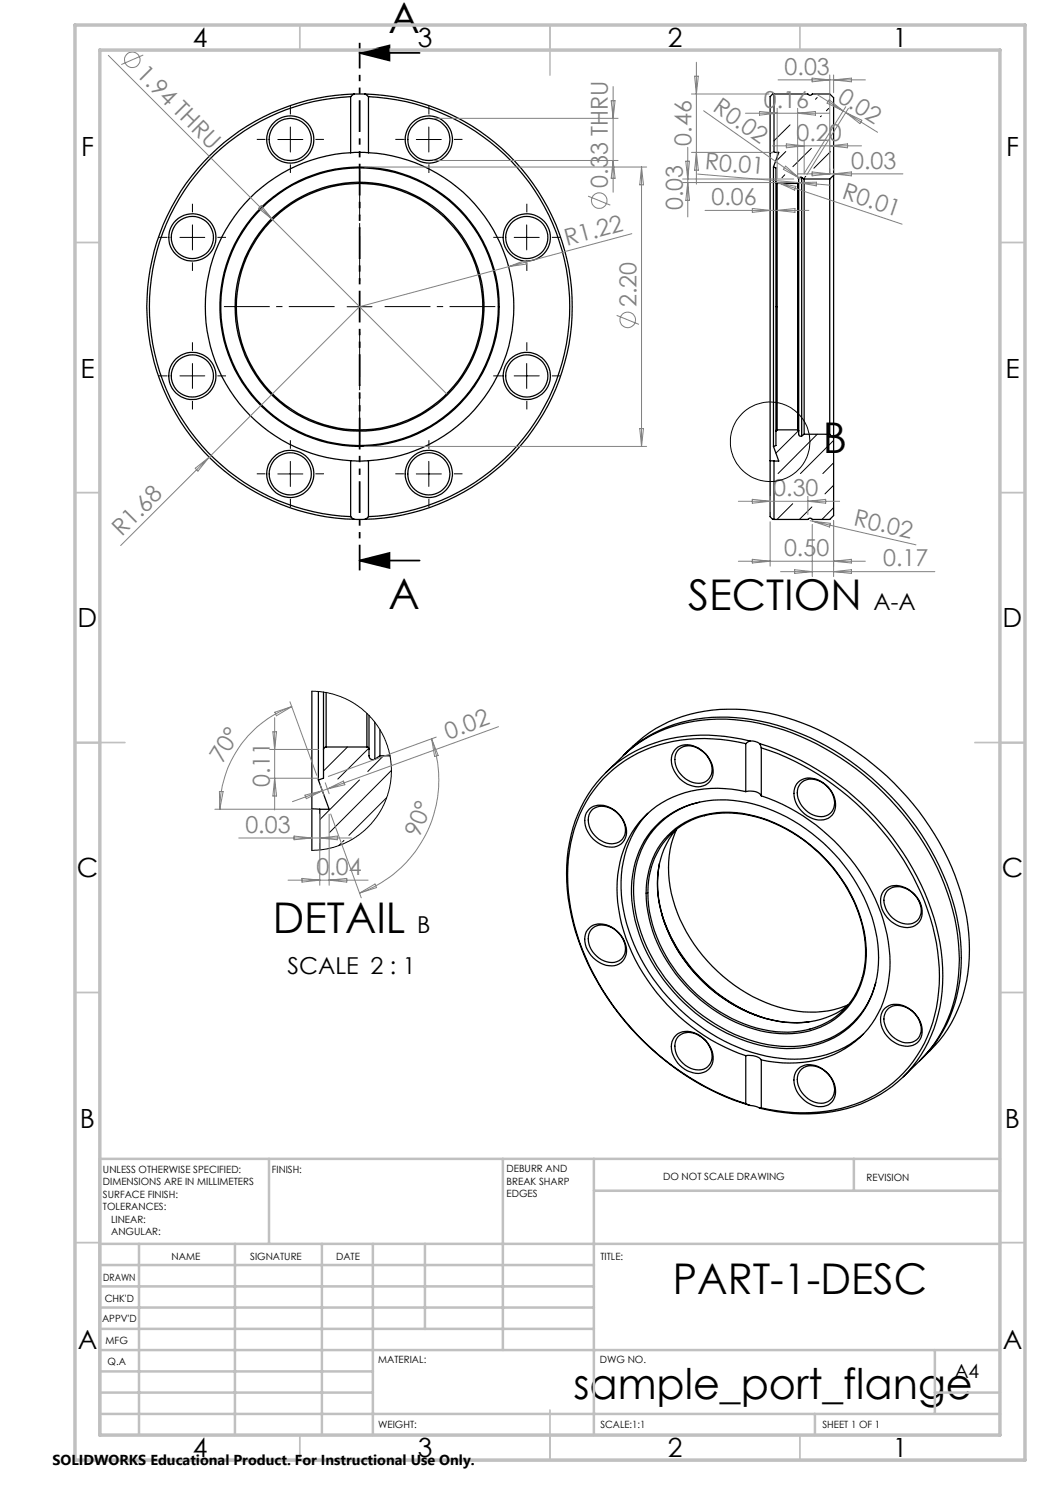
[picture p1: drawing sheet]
<svg xmlns="http://www.w3.org/2000/svg" width="210mm" height="297mm" viewBox="0 0 210 297" stroke-linecap="round" stroke-linejoin="round" font-family="sans-serif">
<g fill="none" stroke="#000" stroke-width=".25">
<path d="M70.1 19.3a42 42 0 0 0-40.2 42 42 42 0 0 0 40.2 42M70.1 19.3v11.2M70.8 18.8l-.7 .5M70.8 18.8h2.2M70.8 18.8a42.5 42.5 0 0 0-41.4 42.5 42.5 42.5 0 0 0 41.4 42.6M73 18.8l.7 .5M73 18.8a42.5 42.5 0 0 1 41.4 42.5 42.5 42.5 0 0 1-41.4 42.6M73.7 19.3a42 42 0 0 1 40.2 42 42 42 0 0 1-40.2 42M73.7 19.3v11.2M154.8 18.8h6.8a.52 .52 0 0 0 .9 0h3.4l.8 .7v15.6M154.8 18.8h-.3l-.5 .5v11.2M154.8 18.8v11.7"/>
<path d="M70.1 30.5a30.8 30.8 0 0 0-29 30.8 30.8 30.8 0 0 0 29 30.8M70.1 30.5h3.6M73.7 30.5a30.8 30.8 0 0 1 29.1 30.8 30.8 30.8 0 0 1-29.1 30.8M154 30.5v61.6M154.7 33.4v55.9M154.7 33.4l.5 .2v2.8M154.8 30.5h-.8M154.8 30.5h1l-1.1 2.9M155.2 36.4l.2 .3M155.2 36.4v49.8M155.4 36.7v49.3M155.4 36.7h4.1"/>
<path d="M159.5 36.7v49.3M159.7 36.5l-.2 .2M159.7 36.5v49.7M160.3 35.5a.41 .41 0 0 0-.6 .3v.7M160.3 35.5v51.7M160.3 35.5l.5 .3M160.8 35.8v51.1M160.8 35.8h5.1M165.9 35.8v51.1M166.7 35.1v52.5M166.7 35.1l-.8 .7M70.1 92.1h3.6"/>
<path d="M70.1 92.1v11.2M73.7 92.1v11.2M154 92.1l.8 .1M154 92.1v11.2a.75 .75 0 0 0 .8 .6M154.7 89.3l1.1 2.9h-1M154.8 92.2v11.7M155.2 86.2v2.9l-.5 .2M155.4 86l-.2 .2M155.4 86h4.1M159.5 86l.2 .2M159.7 86.2v.7a.41 .41 0 0 0 .6 .3M160.8 86.9l-.5 .3"/>
<path d="M160.8 86.9h5.1M165.9 86.9l.8 .7M166.7 87.6v15.5l-.8 .8h-3.4a.52 .52 0 0 0-.9 0h-6.8M70.1 103.3l.7 .6M70.8 103.9h2.2M73.7 103.3l-.7 .6M62.4 138.3v23.4M63.7 138.3v17.7M64.7 138.4v11.5M65.2 138.5v10.9M63.7 156l2.1 5.9h-1.8M64.7 149.9v5.7l-1 .4"/>
<path d="M65.2 149.4a.49 .49 0 0 0-.5 .5M65.2 149.4h8.2M73.4 149.4l.3 .1 .1 .3M73.4 142.7v6.7M73.8 149.8v1.4a.78 .78 0 0 0 1.2 .6M73.8 143.1v6.7M75 144.5v7.3M76 145.9v5.3M76 151.2l-1 .6M76 151.2h2M121.2 154.5l3.3-3.2a27.7 27.7 0 0 1 20.7-7.5 46.3 46.3 0 0 1 25.9 9.9 52.7 52.7 0 0 1 20.2 31.6 31.5 31.5 0 0 1-3.8 22.5 35 35 0 0 1-6.8 7.6M124.7 151.1a27.8 27.8 0 0 1 22.5-7.6 47.9 47.9 0 0 1 28.6 13.4 51.2 51.2 0 0 1 16.1 29.7 29.8 29.8 0 0 1-5.7 23.1l-2.1 2.2"/>
<path d="M124.9 150.8a27.6 27.6 0 0 1 22.3-9 47.1 47.1 0 0 1 28.8 12.3 51.1 51.1 0 0 1 17.6 30.9 30 30 0 0 1-5.7 23.1l-3.5 3.6M135.2 149.8a3.9 3.9 0 0 1 5 .2 4.8 4.8 0 0 1 2 6 3.5 3.5 0 0 1-4.7 .8 5.5 5.5 0 0 1-3.1-5.8zM135.5 150.1a3.4 3.4 0 0 1 4.7 0 4.4 4.4 0 0 1 1.9 5.2 3.1 3.1 0 0 1-4.4 .8 4.5 4.5 0 0 1-2.4-5.6zM149.2 158.3a22.1 22.1 0 0 0-18.8 3.7 19.7 19.7 0 0 0-7 15.7 35.1 35.1 0 0 0 10.1 23.3 38.7 38.7 0 0 0 15.7 10.1M149.2 158.3a2.79 2.79 0 0 1 3.1 .9M149.2 148.7a30.9 30.9 0 0 0-24.1 3.4 25.9 25.9 0 0 0-11.4 19.7 43.3 43.3 0 0 0 8 27.9 53.3 53.3 0 0 0 27.5 21M149.2 148.7v9.6M150 148.2a2.97 2.97 0 0 1 1.9 .5M150 148.2a31.9 31.9 0 0 0-24.2 2.8 26 26 0 0 0-12.3 20.5 43.7 43.7 0 0 0 7.7 27.7 53.5 53.5 0 0 0 28.8 21.9M150 148.2l-.8 .5M151.9 148.7l.4 .9M151.9 148.7a53.7 53.7 0 0 1 35.4 36.5 32.9 32.9 0 0 1-2.3 24.5 25.9 25.9 0 0 1-21.7 13 35.8 35.8 0 0 1-11.4-1.1"/>
<path d="M152.3 149.6a53.2 53.2 0 0 1 34.2 35.7 33.3 33.3 0 0 1-1.6 23.3 25.7 25.7 0 0 1-22.8 13.9 37.4 37.4 0 0 1-9.8-.9M152.3 159.2a38.8 38.8 0 0 1 25.1 27.7 22.8 22.8 0 0 1-3 17.8 19.4 19.4 0 0 1-16.5 7.9l-2.8-.2-2.8-.4M152.3 149.6v9.6M159.7 156.4a4.1 4.1 0 0 1 5.5 .6 4.5 4.5 0 0 1 1.2 6.1 3.9 3.9 0 0 1-4.9 .1 5.1 5.1 0 0 1-2.4-6zM160.1 156.8a3.4 3.4 0 0 1 4.6-.1 4.3 4.3 0 0 1 1.6 5.7 3.4 3.4 0 0 1-4.7 .1 4.5 4.5 0 0 1-1.8-5.3zM62.4 161.7l1.6 .2M62.4 161.7v8.4M64 161.9v8.1M117.9 161.8a4.1 4.1 0 0 1 5.5 .6 5 5 0 0 1 1.7 5.2 3.2 3.2 0 0 1-4.4 1.6 5.6 5.6 0 0 1-3.6-6.1zM118.5 161.9a3.9 3.9 0 0 1 5.3 1 3.8 3.8 0 0 1 .7 4.9 3.4 3.4 0 0 1-4.7 .1 4.3 4.3 0 0 1-1.6-5.7zM129.5 162.7a21.6 21.6 0 0 0-4.8 19.2 38.5 38.5 0 0 0 28.6 29.3 22.4 22.4 0 0 0 17.6-3l1.7-1.4M131 165.3a18.4 18.4 0 0 1 15.6-5.2 33.7 33.7 0 0 1 23.2 14.2 28.7 28.7 0 0 1 5.6 21.1 16.9 16.9 0 0 1-16.8 14.3 30.4 30.4 0 0 1-20.7-8.1 32.7 32.7 0 0 1-11.6-22.8 18.7 18.7 0 0 1 4.7-13.5z"/>
<path d="M131.9 172.8a24.2 24.2 0 0 0 3.9 17.6 30.6 30.6 0 0 0 19.9 13.9l3.5 .2 2.6-.1M133.5 167.1a16.9 16.9 0 0 1 16.1-4.2 31 31 0 0 1 23.4 24.6 17 17 0 0 1-5.2 15.7 17.8 17.8 0 0 1-15.6 3 31 31 0 0 1-22.6-23.8 17.3 17.3 0 0 1 3.9-15.3zM135.1 166a17.6 17.6 0 0 0-3 15.7 30.7 30.7 0 0 0 23.7 22.6 17.3 17.3 0 0 0 13.7-3.1M135.3 165.8a21.4 21.4 0 0 0 .2 16.8 32.1 32.1 0 0 0 22.7 19.4 19.4 19.4 0 0 0 11.4-1M139.9 160.4a16.7 16.7 0 0 0-13.1 15.6 29.8 29.8 0 0 0 7.2 20.8 32.8 32.8 0 0 0 22.2 12.5 18 18 0 0 0 16-6.6 17.5 17.5 0 0 0 3-6.2M140.9 163.2a22.9 22.9 0 0 1 17.5 3.3 30.3 30.3 0 0 1 14.6 22.1l.1 3.4-.7 3.5M140.9 163.1a15.1 15.1 0 0 0-11.3 15.5 28.5 28.5 0 0 0 9.8 20.3 26.8 26.8 0 0 0 19.4 7.5 14.8 14.8 0 0 0 13.7-10.9M177 177.9a3.9 3.9 0 0 1 5 .2 4.9 4.9 0 0 1 2 6 3.5 3.5 0 0 1-4.7 .9 5.2 5.2 0 0 1-2.9-6.3zM177.4 178.3a3.5 3.5 0 0 1 4.7-.1 4.5 4.5 0 0 1 1.8 5.3 3.1 3.1 0 0 1-4.4 .8 4.7 4.7 0 0 1-2.5-5.2zM117.9 185.6a4 4 0 0 1 5.5 .6 4.9 4.9 0 0 1 1.7 5.2 3.2 3.2 0 0 1-4.4 1.5 5.5 5.5 0 0 1-3.6-6.1l.2-.5zM118.5 185.6a3.9 3.9 0 0 1 5.3 1.1 3.8 3.8 0 0 1 .7 4.9 3.4 3.4 0 0 1-4.7 0 4.3 4.3 0 0 1-1.6-5.7zM132.3 182.7a32.4 32.4 0 0 0 20.1 20.8"/>
<path d="M135.2 207.1a3.9 3.9 0 0 1 5 .2 4.8 4.8 0 0 1 2 6 3.5 3.5 0 0 1-4.7 .9 5.5 5.5 0 0 1-3.1-5.9zM135.9 207.1a3.7 3.7 0 0 1 4.8 .6 4 4 0 0 1 1.1 5.3 3.4 3.4 0 0 1-4.7 .1 4.3 4.3 0 0 1-1.6-5.7zM149.2 211.1a3.4 3.4 0 0 1 3.1 .9M149.2 211.1v9.6M152.3 212v9.6M159.7 213.7a4.1 4.1 0 0 1 5.5 .6 4.5 4.5 0 0 1 1.2 6.1 3.9 3.9 0 0 1-4.9 .1 5.1 5.1 0 0 1-2.4-6zM160.1 214.1a3.4 3.4 0 0 1 4.6-.1 4.3 4.3 0 0 1 1.6 5.7 3.4 3.4 0 0 1-4.7 .1 4.5 4.5 0 0 1-1.8-5.3zM177 201.6a4.1 4.1 0 0 1 5 .3 4.9 4.9 0 0 1 2 6 3.5 3.5 0 0 1-4.7 .8 5.2 5.2 0 0 1-2.9-6.3zM177.7 201.7a4 4 0 0 1 5.3 1 3.7 3.7 0 0 1 .3 5.3 3.7 3.7 0 0 1-4.8-.7 4.3 4.3 0 0 1-1.4-4.9zM149.2 220.7l.8 .4M150 221.1l1.1 .2 .8 .3M152.3 221.6h-.4"/>
<circle cx="58.1" cy="27.9" r="4.2"/>
<circle cx="58.1" cy="27.9" r="4.7"/>
<circle cx="85.8" cy="27.9" r="4.7"/>
<circle cx="85.8" cy="27.9" r="4.2"/>
<circle cx="38.5" cy="47.5" r="4.2"/>
<circle cx="38.5" cy="47.5" r="4.7"/>
<circle cx="105.3" cy="47.5" r="4.7"/>
<circle cx="105.4" cy="47.5" r="4.2"/>
<circle cx="38.5" cy="75.2" r="4.2"/>
<circle cx="38.5" cy="75.2" r="4.7"/>
<circle cx="71.9" cy="61.3" r="27.8"/>
<circle cx="71.9" cy="61.3" r="27.9"/>
<circle cx="71.9" cy="61.3" r="24.9"/>
<circle cx="71.9" cy="61.3" r="24.6"/>
<circle cx="105.3" cy="75.2" r="4.7"/>
<circle cx="105.4" cy="75.2" r="4.2"/>
<circle cx="58" cy="94.8" r="4.2"/>
<circle cx="58.1" cy="94.8" r="4.7"/>
<circle cx="85.8" cy="94.8" r="4.7"/>
<circle cx="85.8" cy="94.8" r="4.2"/>
</g>
<g fill="none" stroke="#000" stroke-width=".2">
<path d="M163.4 19.5l-.3 .4M55.6 27.9h5M58.1 25.4v5M83.3 27.9h5M85.8 25.4v5M155.3 36.7h.1M157 35l-.6 .6M157.2 30.3l-1.7 1.7M158 25l-3.2 3.1M161.1 35.3l-.2 .2M162.3 29.7l-3.7 3.6M164.3 23.2l-.2 .2"/>
<path d="M165.7 21.7l-.4 .5M166.1 30.3l-3.3 3.4M36 47.5h5M38.5 45v5M71.9 58.8v5M102.8 47.5h5M105.3 45v5M36 75.2h5M38.5 72.7v5M69.4 61.3h5M102.8 75.2h5M105.3 72.7v5"/>
<path d="M55.6 94.8h5M58.1 92.3v5M83.3 94.8h5M85.8 92.3v5M155.3 86l-.1 .1M159.7 86.1l-4.5 4.5M163.4 86.9l-7.8 7.8M166.7 88.1l-6.6 6.6M166.7 92.6l-2.1 2.1M166.7 97l-1.7 1.8M158.5 100.7l-3.1 3.2M162.4 101.4l-2.5 2.5"/>
<path d="M166.7 101.5l-2.3 2.4M62.4 138.3l3.2 .3 2.6 .7 2.4 1.2 2.6 2 1.8 2 1.8 2.9 1 2.8 .5 3.3-.2 3.3-.9 3.1-1.5 2.9-1.9 2.5-2.5 2.1-2.6 1.4-3.3 1-3 .3M64.9 149.5l-.1 .1M69.5 149.4l-4.8 4.8M71.9 156l-7.9 7.9M73.8 149.6l-6.2 6.2M76.7 151.2l-3.1 3.1M77.3 159.5l-7.5 7.6M78.3 154.1l-12.4 12.4M68.2 168.7l-.5 .4M68.8 168.1l-.3 .3"/>
<circle cx="154" cy="88.4" r="8"/>
</g>
<g fill="none" stroke="#808080" stroke-width=".2">
<path d="M21.7 11.1l32.8 32.8M28.6 11l-4.3 1.9M122.6 17.3v21.1M138.3 18.8h15.5M138.9 15.2h.8l-.4 3.6zM139.3 12.4v24.4M155.6 16h17.5M162.4 15.6l3.5 .4-3.5 .4zM163.3 18.8l5.3 3.4M165.8 20l2.8 2.2-3.2-1.6zM165.9 15v19.8M166.7 15v3.6"/>
<path d="M166.7 16l3.6-.4v.8zM72.9 33.4h56.4M86.7 23.7h36.9M86.7 32.1h36.9M117.6 39.2l4.5 1.8M122.2 20.1h.8l-.4 3.6zM122.6 32.1l.4 3.6h-.8zM128.3 33.4v55.9M128.3 33.4l.4 3.6h-.7zM136.5 36.5h22.2M136.5 35.8h22.2M137.2 32.2h.7l-.4 3.6z"/>
<path d="M137.5 29.5v13.9M137.5 36.5l.4 3.6h-.7zM138.3 30.5h16.5M139.3 30.5l.4 3.5h-.8zM139.5 34.8l26.6 2.2M140.7 22.2l19.1 13.4M149.1 22.6h16.8M151.9 22.3l3.5 .3-3.5 .4zM154.5 29.2h17.8M155.4 21.7v14M155.4 36.4l.3 .1M155.7 36.5l24.7 8.3"/>
<path d="M155.7 36.5l3.5 .8-.3 .7zM157.1 33.2l2.7 2.4-3.1-1.7zM157.3 28.8l3.5 .4-3.5 .4zM159.5 21.7v14M159.5 22.6l3.6-.3v.7zM159.6 34.8h21M159.7 36.5l3.6-.1v.8zM159.8 35.6l.3 .2M160.8 28.1v6.7M162.4 34.4l3.5 .4-3.5 .4zM165.9 29.2l3.6-.4v.8zM166.7 33.8v.2"/>
<path d="M166.7 34.8l3.6-.4v.8zM168.6 22.2l.6 .3M169.2 21.3l-8.3 13.3M169.2 22.5l6.3 4M169.2 22.5l3.2 1.6-.4 .6zM169.7 21.7l-8.3 13.3M51.7 41.7l.5-.6 2.3 2.8zM54.5 43.9l34.8 34.9M101.7 53.3l3.4-1.2 .2 .7zM126.4 46.7l-54.5 14.6-30.1 30.1M141 42.1h20.8M150.5 41.7l3.5 .4-3.5 .4z"/>
<path d="M155.4 42.1l3.6-.4v.8zM123.3 63.1l4.5 1.8M39.1 93.7l2.7-2.3-2.2 2.8zM41.8 91.4l-17.7 17.7M72.9 89.3h56.4M128 85.7h.7l-.4 3.6zM150.5 99.9l3.5 .4-3.5 .3zM154 99.3v3M161.6 99.3v3.6M147.7 100.3h20.2M147.7 112.3h25.4M150.5 111.9l3.5 .4-3.5 .3z"/>
<path d="M154 104.3v8.9M156.1 114.3h30.9M158.9 113.9l3.6 .4-3.6 .4zM161.6 100.3l3.5-.4v.7zM162 104.1l.5 .1M162.5 104.9v10.4M162.5 104.2l20.7 4.8M162.5 104.2l3.6 .5-.2 .7zM166.7 104.1v11.2M166.7 112.3l3.6-.4v.7zM166.7 114.3l3.6-.4v.8zM43.9 158.3h.7l-.6 3.6z"/>
<path d="M53.9 155.6h9.8M53.9 149.9h9.8M54.6 146.4h.7l-.4 3.5zM54.9 143.5v18.5M54.9 155.6l.4 3.6h-.7zM55 142.4l3.3-1.1-3 1.9zM58 140.4l5.4 14.7M58.3 141.3a21.9 21.9 0 0 0-14.3 20.6M61 159l3.5-.9-3.2 1.6zM64 156.9l.8 2.2M64.5 158.1l-6 2.2M65.1 156.6l.7 2.1"/>
<path d="M65.5 157.8l-1 .3M65.5 157.8l3.2-1.6 .3 .7zM86.3 147.8a24 24 0 0 1-14.4 30.8M86.3 147.8l1.3 3.3-.7 .2zM87.2 147.4l-21.5 7.9M99.7 145.3l-34.2 12.5M43 161.9h19.9M47.8 167.6h22.5M57.6 176h16M58.8 167.2l3.6 .4-3.6 .4zM60.4 175.7l3.6 .3-3.6 .4zM64 162.8v14.3"/>
<path d="M64 167.6l3.5-.4v.8zM65.8 162.8v14.3M65.8 176l3.6-.3v.7zM66.1 162.8l6.1 16.8M71.9 178.6l3.1-1.8 .3 .7z"/>
<circle cx="26.5" cy="12" r="1.55"/>
<circle cx="119.8" cy="40.1" r="1.56"/>
<circle cx="125.6" cy="64" r="1.55"/>
</g>
<path d="M71.9 10.6l6-1.5v3zM71.9 10.6h12M71.9 112.1l6-1.5v3zM71.9 112.1h12" fill="none" stroke="#000" stroke-width=".35"/>
<g fill="none" stroke="#000" stroke-width=".2" stroke-dasharray="15.2 1.3 1.3 1.3" stroke-linecap="butt">
<path d="M53.1 27.9h-1.7M58.1 22.9v-1.7M58.1 32.9v1.7M63.1 27.9h1.7M80.8 27.9h-1.7M85.8 22.9v-1.7M85.8 32.9v1.7M90.8 27.9h1.7M33.5 47.5h-1.7M38.5 42.5v-1.7M38.5 52.5v1.7M43.5 47.5h1.7"/>
<path d="M100.4 47.5h-1.7M105.4 42.5v-1.7M105.4 52.5v1.7M110.4 47.5h1.7M33.5 75.2h-1.7M38.5 70.2v-1.7M43.5 75.2h1.7M100.4 75.2h-1.7M105.4 70.2v-1.7M110.4 75.2h1.7M38.5 80.2v1.7M53.1 94.8h-1.7"/>
<path d="M58.1 89.8v-1.8M58.1 99.8v1.7M63.1 94.8h1.7M80.8 94.8h-1.7M85.8 89.8v-1.8M85.8 99.8v1.7M90.8 94.8h1.7M105.4 80.2v1.7"/>
</g>
<path d="M71.9 56.3v-22.1M66.9 61.3h-22.1M71.9 66.3v22.2M76.9 61.3h22.2" fill="none" stroke="#000" stroke-width=".2" stroke-dasharray="15.2 1.3 1.3 1.3" stroke-dashoffset="6.1" stroke-linecap="butt"/>
<path d="M71.9 8.6v105.5" fill="none" stroke="#000" stroke-width=".35" stroke-dasharray="6.3 1.3 1.3 1.3 1.3 1.3" stroke-dashoffset="1.2" stroke-linecap="butt"/>
<g fill="none" stroke="#c0c0c0" stroke-width=".35">
<path d="M60 5v5M110 5v10M160 5v5M15 48.5h5M200 48.5h5M15 98.5h5M200 98.5h5M15 148.5h10M195 148.5h10M15 198.5h5M200 198.5h5M15 248.5h5"/>
<path d="M200 248.5h5M60 287v5M110 282v10M160 287v5"/>
</g>
<g fill="none" stroke="#c0c0c0" stroke-width=".5">
<path d="M53.8 231.8v17M100.6 231.8v38.2M118.8 231.8v55.2M118.8 238.2h81.2M170.8 231.8v6.4M200 231.8h-180v55.2M20 248.8h180M20 257.3h98.8M20 253h98.8M27.8 248.8v38.2M47 248.8v38.2M64.4 248.8v38.2"/>
<path d="M74.6 248.8v38.2M85 248.8v17M20 265.8h98.8M20 261.5h98.8M20 278.5h54.6M20 274.3h54.6M20 270h180M187 278.5h13M187 270v12.8M20 282.8h180M163 282.8v4.2"/>
</g>
<path d="M15 5h190v287h-190zM20 10h180v277h-180z" fill="none" stroke="#c0c0c0" stroke-width=".7"/>
<path d="M71.9 10.6l6-1.5v3zM71.9 112.1l6-1.5v3z" fill="#000"/>
<g font-size="8.5">
<text x="77.7" y="6.6">A</text>
<text x="164.5" y="90.7">B</text>
<text x="77.7" y="121.8">A</text>
<text x="137.6" y="121.9">SECTION</text>
<text x="54.6" y="186.6">DETAIL</text>
<text x="134.6" y="258.8">PART-1-DESC</text>
<text x="114.7" y="279.7">sample_port_flange</text>
</g>
<g font-size="5.3">
<text x="38.5" y="9.5">4</text>
<text x="83.5" y="9.5">3</text>
<text x="133.5" y="9.5">2</text>
<text x="178.5" y="9.5">1</text>
<text x="16.2" y="31.3">F</text>
<text x="201.2" y="31.3">F</text>
<text x="16.1" y="75.5">E</text>
<text x="201.1" y="75.5">E</text>
<text x="15.5" y="125.5">D</text>
<text x="200.5" y="125.5">D</text>
<text x="15.4" y="175.5">C</text>
<text x="200.4" y="175.5">C</text>
<text x="16" y="225.5">B</text>
<text x="201" y="225.5">B</text>
<text x="15.5" y="269.8">A</text>
<text x="200.5" y="269.8">A</text>
<text x="38.5" y="291.5">4</text>
<text x="83.5" y="291.5">3</text>
<text x="133.5" y="291.5">2</text>
<text x="178.5" y="291.5">1</text>
</g>
<g font-size="4.7" fill="#808080">
<text x="27.1" y="15" transform="rotate(45 27.1 15)">1.94 THRU</text>
<text x="156.9" y="15">0.03</text>
<text x="142.4" y="22.1" transform="rotate(35 142.4 22.1)">R0.02</text>
<text x="152.8" y="21.6">0.16</text>
<text x="167.3" y="20.1" transform="rotate(32 167.3 20.1)">0.02</text>
<text x="138.3" y="29.1" transform="rotate(-90 138.3 29.1)">0.46</text>
<text x="159.3" y="28.1">0.20</text>
<text x="140.9" y="33.9" transform="rotate(5 140.9 33.9)">R0.01</text>
<text x="170.2" y="33.8">0.03</text>
<text x="121.6" y="37.5" transform="rotate(-90 121.6 37.5)">0.33 THRU</text>
<text x="142.3" y="41.1">0.06</text>
<text x="168.2" y="39.7" transform="rotate(19 168.2 39.7)">R0.01</text>
<text x="136.5" y="42.1" transform="rotate(-90 136.5 42.1)">0.03</text>
<text x="113.4" y="49.2" transform="rotate(-15 113.4 49.2)">R1.22</text>
<text x="127.3" y="61.4" transform="rotate(-90 127.3 61.4)">2.20</text>
<text x="154.7" y="99.2">0.30</text>
<text x="24.4" y="107.5" transform="rotate(-45 24.4 107.5)">R1.68</text>
<text x="170.6" y="105.1" transform="rotate(13 170.6 105.1)">R0.02</text>
<text x="156.8" y="111.2">0.50</text>
<text x="176.6" y="113.3">0.17</text>
<text x="89.7" y="147.9" transform="rotate(-20 89.7 147.9)">0.02</text>
<text x="44.5" y="152.9" transform="rotate(-58 44.5 152.9)">70°</text>
<text x="53.9" y="157.5" transform="rotate(-90 53.9 157.5)">0.11</text>
<text x="49.1" y="166.6">0.03</text>
<text x="83.9" y="167.7" transform="rotate(-69 83.9 167.7)">90°</text>
<text x="63.3" y="175">0.04</text>
</g>
<g font-size="4.7">
<text x="174.7" y="121.9">A-A</text>
<text x="83.4" y="186.6">B</text>
<text x="57.5" y="194.8">SCALE 2 : 1</text>
</g>
<text font-size="3.9" x="190.9" y="275.5">A4</text>
<text font-size="2.9" x="10.5" y="292.9">SOLIDWORKS Educational Product. For Instructional Use Only.</text>
<g font-size="2">
<text x="20.6" y="234.6">UNLESS OTHERWISE SPECIFIED:</text>
<text x="20.6" y="237.1">DIMENSIONS ARE IN MILLIMETERS</text>
<text x="20.6" y="239.6">SURFACE FINISH:</text>
<text x="54.4" y="234.6">FINISH:</text>
<text x="101.3" y="234.5">DEBURR AND</text>
<text x="101.3" y="237">BREAK SHARP</text>
<text x="101.3" y="239.5">EDGES</text>
<text x="132.6" y="236">DO NOT SCALE DRAWING</text>
<text x="173.3" y="236.2">REVISION</text>
<text x="20.6" y="242.1">TOLERANCES:</text>
<text x="22.2" y="244.6">LINEAR:</text>
<text x="22.2" y="247.1">ANGULAR:</text>
<text x="34.3" y="252">NAME</text>
<text x="50" y="251.9">SIGNATURE</text>
<text x="67.2" y="251.9">DATE</text>
<text x="120.1" y="251.9">TITLE:</text>
<text x="20.6" y="256.1">DRAWN</text>
<text x="20.9" y="260.3">CHK'D</text>
<text x="20.4" y="264.4">APPV'D</text>
<text x="21.1" y="268.8">MFG</text>
<text x="21.5" y="273">Q.A</text>
<text x="75.6" y="272.5">MATERIAL:</text>
<text x="120" y="272.5">DWG NO.</text>
<text x="75.6" y="285.5">WEIGHT:</text>
<text x="120.1" y="285.6">SCALE:1:1</text>
<text x="164.5" y="285.6">SHEET 1 OF 1</text>
</g>
</svg>
